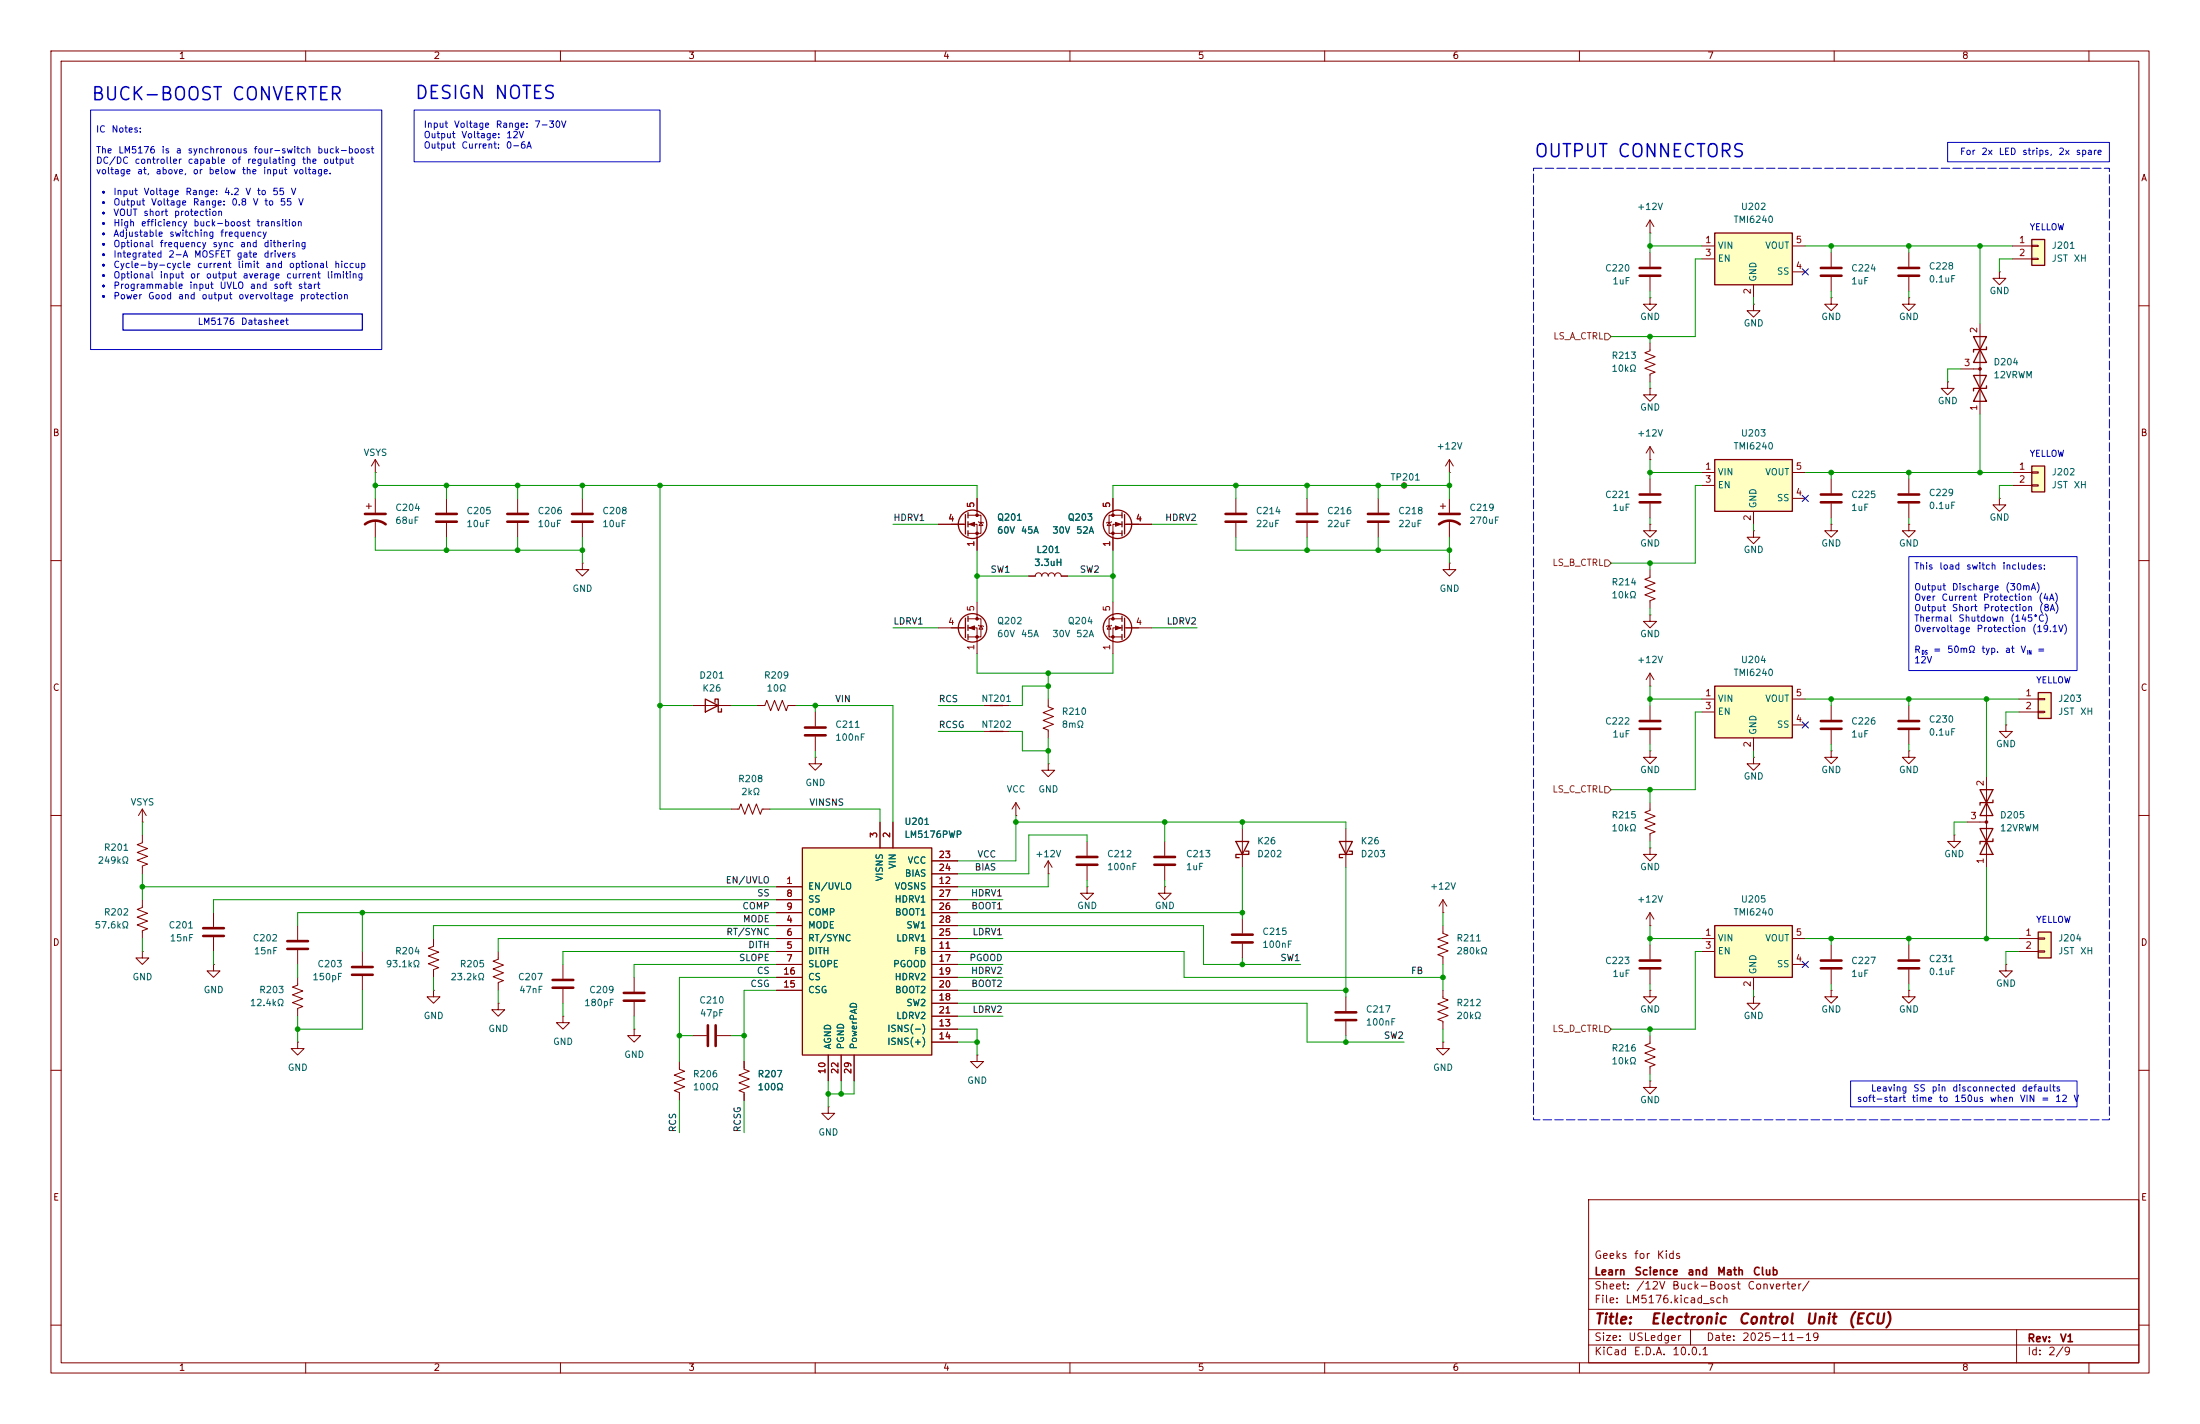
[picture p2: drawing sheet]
<svg xmlns="http://www.w3.org/2000/svg" width="432mm" height="279mm" viewBox="0 0 432 279" stroke-linecap="round" stroke-linejoin="round" font-family="sans-serif">
<g fill="none" stroke="#840000" stroke-width=".2">
<path d="M10 10h411.8v259.4h-411.8zM12 12h407.8v255.4h-407.8zM60 10v2M110 10v2M160 10v2M210 10v2M260 10v2M310 10v2M360 10v2M410 10v2M374.6 49.5v2.8M374.6 54.4v2.8"/>
<path d="M10 60h2M382.3 74.9v1.3h-1.3l1.3 1.3 1.2-1.3h-1.2M382.3 74.9h.1M419.8 60h2M71.9 99.3h1M72.4 98.8v1M73.7 92.7h.1M73.7 90.2l-.8 1.2M73.7 90.2l.7 1.2M73.7 90.2v2.5M73.7 97.8v2.8M87.6 97.8v2.8"/>
<path d="M101.6 97.8v2.8M114.3 97.8v2.8M218.4 97.8v3.3M374.6 94v2.8M374.6 98.8v2.8M10 110h2M73.7 102.1v3.3M87.6 102.6v2.8M101.6 102.6v2.8M114.3 110.5v1.3h1.3l-1.3 1.2-1.3-1.2h1.3M114.3 110.5h.1M114.3 102.6v2.8"/>
<path d="M201.9 113h1.3a.63 .63 0 0 1 .7-.6 .63 .63 0 0 1 .6 .6 .63 .63 0 0 1 .6-.6 .63 .63 0 0 1 .6 .6 .63 .63 0 0 1 .7-.6 .63 .63 0 0 1 .6 .6 .63 .63 0 0 1 .7-.6 .63 .63 0 0 1 .6 .6h1.2M217.7 102.5l.4 .6h-.8zM218.2 102.4l-1 .2M218.4 118.1v3.3M220.2 101.1h-2.5v3.5h2.5M220.2 102.9h-1.8v5.1M220.7 102.9h5.4M344.2 104.1v1.3h-1.3l1.3 1.3 1.2-1.3h-1.2M344.2 104.1h.1M359.4 102.9v1.2h-1.3l1.3 1.3 1.3-1.3h-1.3M359.4 102.9h.1M419.8 110h2"/>
<path d="M217.7 122.8l.4 .6h-.8zM218.2 122.7l-1 .2M220.2 121.4h-2.5v3.6h2.5M220.2 123.2h-1.8v5.1M220.7 123.2h5.4M323.8 134.6h.1M323.8 120.7v1.2h-1.2l1.2 1.3 1.3-1.3h-1.3M323.8 120.7h.1M323.8 132.1l-.7 1.3M323.8 132.1l.8 1.3M323.8 132.1v2.5M10 160h2"/>
<path d="M323.8 147.3v1.3h-1.2l1.2 1.3 1.3-1.3h-1.3M323.8 147.3h.1M419.8 160h2M97.8 186.7v1.5l-1 .4 2 .8-2 .7 2 .8-2 .7 2 .8-1 .4v1.5M283.2 194.3v1.5l1 .4-2 .8 2 .7-2 .8 2 .8-2 .7 1 .4v1.5M323.8 194.3v1.3h-1.2l1.2 1.3 1.3-1.3h-1.3M323.8 194.3h.1M344.2 195.6v1.3h-1.3l1.3 1.2 1.2-1.2h-1.2M344.2 195.6h.1M359.4 185.4v2.8M359.4 190.2v2.8M10 210h2"/>
<path d="M283.2 204.5v1.2h-1.3l1.3 1.3 1.3-1.3h-1.3M283.2 204.5h.1M419.8 210h2M311.8 235.4h108v32h-108zM10 260h2M311.8 256.9h108M311.8 250.9h108M419.8 260h2M60 267.4v2M110 267.4v2M160 267.4v2M210 267.4v2"/>
<path d="M260 267.4v2M310 267.4v2M311.8 263.9h108M311.8 260.9h108M331.8 260.9v3M360 267.4v2M395.8 260.9v6.5M410 267.4v2"/>
</g>
<g fill="none" stroke="#840000" stroke-width=".25">
<path d="M220.2 100.6v1M220.2 102.4v1M220.2 104.1v1.1M220.7 101v3.8M220.2 120.9v1M220.2 122.7v1M220.2 124.5v1M220.7 121.3v3.8"/>
<circle cx="219.3" cy="102.9" r="2.79"/>
<circle cx="219.3" cy="123.2" r="2.79"/>
</g>
<g fill="#840000" stroke="#840000" stroke-width=".2">
<path d="M218.9 122.8l1.1 .4-1.1 .4z"/>
<path d="M218.9 102.5l1.1 .4-1.1 .4z"/>
<circle cx="218.4" cy="121.4" r=".25"/>
<circle cx="218.4" cy="125" r=".25"/>
<circle cx="218.4" cy="101.1" r=".25"/>
<circle cx="218.4" cy="104.6" r=".25"/>
</g>
<g fill="none" stroke="#840000" stroke-width=".51">
<path d="M372.6 52.6h4.1M372.6 54.1h4.1M372.6 97h4.1M372.6 98.6h4.1M71.6 102.9a3.3 3.3 0 0 1 4.1 0M71.6 100.8h4.1M85.6 102.4h4.1M85.6 100.8h4.1M99.6 102.4h4M99.6 100.8h4M112.3 102.4h4M112.3 100.8h4"/>
<path d="M357.4 190h4M357.4 188.5h4"/>
</g>
<path d="M336.5 181.6h15.3v10.2h-15.3z" fill="#ffffc2"/>
<path d="M336.5 181.6h15.3v10.2h-15.3z" fill="none" stroke="#840000" stroke-width=".25"/>
<g fill="none" stroke="#840000" stroke-width=".2">
<path d="M242.6 97.8v2.8M256.5 97.8v2.8M242.6 102.6v2.8M256.5 102.6v2.8M374.6 102.9v1.2h-1.2l1.2 1.3 1.3-1.3h-1.3M374.6 102.9h.1M205.7 137.2v1.5l1.1 .4-2.1 .7 2.1 .8-2.1 .8 2.1 .7-2.1 .8 1 .4v1.5M359.4 138.4v2.8M344.2 148.6v1.3h-1.3l1.3 1.2 1.2-1.2h-1.2M344.2 148.6h.1M359.4 147.3v1.3h-1.3l1.3 1.3 1.3-1.3h-1.3M359.4 147.3h.1"/>
<path d="M359.4 143.3v2.8M334 184.2h2.5M334 186.7h2.5M344.2 191.8v2.5M351.8 184.2h2.5M351.8 189.2h2.5M133.3 208.3v1.5l1.1 .4-2.1 .7 2.1 .8-2.1 .8 2.1 .7-2.1 .8 1 .4v1.5M146 208.3v1.5l1.1 .4-2.1 .7 2.1 .8-2.1 .8 2.1 .7-2.1 .8 1 .4v1.5"/>
</g>
<path d="M240.5 100.8h4.1M240.5 102.4h4.1M254.5 100.8h4.1M254.5 102.4h4.1M357.4 143h4M357.4 141.5h4" fill="none" stroke="#840000" stroke-width=".51"/>
<path d="M336.5 134.6h15.3v10.2h-15.3z" fill="#ffffc2"/>
<path d="M387.3 73.7h2.6l-2.6 5h2.6zM387.3 66h2.6l-2.6 5.1h2.6zM389.9 75.7v.5h-2.6v.5M389.9 68.1v.5h-2.6v.5M336.5 134.6h15.3v10.2h-15.3z" fill="none" stroke="#840000" stroke-width=".25"/>
<g fill="none" stroke="#840000" stroke-width=".2">
<path d="M323.8 49.5v2.8M323.8 54.4v2.8M392.4 53.3v1.3h-1.2l1.2 1.3 1.3-1.3h-1.3M392.4 53.3h.1M323.8 67.3v1.5l-1 .4 2.1 .8-2.1 .7 2.1 .8-2.1 .8 2.1 .7-1.1 .4v1.5M384.8 72.4h3.8M388.6 63.5v17.8M323.8 90.2h.1M323.8 87.6v2.6M323.8 87.6l-.7 1.3M323.8 87.6l.8 1.3M323.8 138.4v2.8"/>
<path d="M334 137.2h2.5M334 139.7h2.5M351.8 137.2h2.5M374.6 138.4v2.8M205.7 149.9v1.2h1.3l-1.3 1.3-1.2-1.3h1.2M205.7 149.9h.1M323.8 143.3v2.8M344.2 144.8v2.5M351.8 142.2h2.5M374.6 143.3v2.8M393.7 142.2v1.3h-1.3l1.3 1.3 1.3-1.3h-1.3M393.7 142.2h.1"/>
<path d="M359.4 194.3v1.3h-1.3l1.3 1.3 1.3-1.3h-1.3M359.4 194.3h.1M162.6 217.2v1.2h1.2l-1.2 1.3-1.3-1.3h1.3M162.6 217.2h.1"/>
</g>
<path d="M321.8 54.1h4.1M321.8 52.6h4.1M321.8 143h4.1M321.8 141.5h4.1M372.6 143h4.1M372.6 141.5h4.1" fill="none" stroke="#840000" stroke-width=".51"/>
<circle cx="388.6" cy="72.4" r=".25" fill="#840000" stroke="#840000" stroke-width=".2"/>
<path d="M336.5 45.7h15.3v10.2h-15.3z" fill="#ffffc2"/>
<path d="M336.5 45.7h15.3v10.2h-15.3z" fill="none" stroke="#840000" stroke-width=".25"/>
<path d="M334 48.3h2.5M334 50.8h2.5M344.2 55.9v2.5M351.8 48.3h2.5M351.8 53.3h2.5M124.5 201.9v1.3h1.2l-1.2 1.3-1.3-1.3h1.3M124.5 201.9h.1" fill="none" stroke="#840000" stroke-width=".2"/>
<path d="M398.8 47h2.5v5.1h-2.5z" fill="#ffffc2"/>
<path d="M398.8 47h2.5v5.1h-2.5zM388.6 154.9h2.6l-2.6 5.1h2.6zM391.2 157v.5h-2.6v.5M388.6 162.6h2.6l-2.6 5h2.6zM391.2 164.6v.5h-2.6v.5" fill="none" stroke="#840000" stroke-width=".25"/>
<g fill="none" stroke="#840000" stroke-width=".2">
<path d="M323.8 45.7h.1M323.8 43.2l-.7 1.3M323.8 43.2l.8 1.3M323.8 43.2v2.5M374.6 58.4v1.3h-1.2l1.2 1.3 1.3-1.3h-1.3M374.6 58.4h.1M395 48.3h3.8M395 50.8h3.8M398.8 48.1h1.2v.3h-1.2zM398.8 50.7h1.2v.2h-1.2zM284.5 110.5v1.3h1.2l-1.2 1.2-1.3-1.2h1.3M284.5 110.5h.1"/>
<path d="M374.6 147.3v1.3h-1.2l1.2 1.3 1.3-1.3h-1.3M374.6 147.3h.1M389.9 152.4v17.8M27.9 176.5v1.6l-1 .3 2.1 .8-2.1 .8 2.1 .7-2.1 .8 2.1 .7-1.1 .4v1.6M41.9 179.1v2.8M383.5 163.8v1.3h-1.2l1.2 1.3 1.3-1.3h-1.3M383.5 163.8h.1M386.1 161.3h3.8M27.9 186.7v1.3h1.3l-1.3 1.2-1.2-1.2h1.2M27.9 186.7h.1M41.9 189.2v1.3h1.3l-1.3 1.3-1.3-1.3h1.3M41.9 189.2h.1"/>
<path d="M41.9 183.9v2.8M71.1 186.7v2.8M71.1 191.5v2.8M85.1 194.3v1.3h1.3l-1.3 1.3-1.3-1.3h1.3M85.1 194.3h.1M85.1 184.2v1.5l-1 .4 2 .7-2 .8 2 .7-2 .8 2 .8-1 .3v1.6M97.8 196.9v1.2h1.3l-1.3 1.3-1.3-1.3h1.3M97.8 196.9h.1M110.5 199.4v1.3h1.3l-1.3 1.2-1.3-1.2h1.3M110.5 199.4h.1M110.5 189.2v2.8M110.5 194.1v2.8"/>
<path d="M124.5 191.8v2.8M124.5 196.6v2.8M374.6 194.3v1.3h-1.2l1.2 1.3 1.3-1.3h-1.3M374.6 194.3h.1M374.6 185.4v2.8M374.6 190.2v2.8M393.7 189.2v1.3h-1.3l1.3 1.3 1.3-1.3h-1.3M393.7 189.2h.1M323.8 203.2v1.5l-1 .4 2.1 .8-2.1 .7 2.1 .8-2.1 .8 2.1 .7-1.1 .4v1.5"/>
</g>
<path d="M39.9 182.1h4M39.9 183.6h4M69.1 189.7h4.1M69.1 191.3h4.1M108.5 192.3h4M108.5 193.8h4M122.4 194.8h4.1M122.4 196.3h4.1M372.6 188.5h4.1M372.6 190h4.1" fill="none" stroke="#840000" stroke-width=".51"/>
<circle cx="389.9" cy="161.3" r=".25" fill="#840000" stroke="#840000" stroke-width=".2"/>
<path d="M400 135.9h2.6v5.1h-2.6z" fill="#ffffc2"/>
<path d="M400 135.9h2.6v5.1h-2.6z" fill="none" stroke="#840000" stroke-width=".25"/>
<path d="M396.2 137.2h3.8M396.2 139.7h3.8M400 137h1.3v.3h-1.3zM400 139.6h1.3v.2h-1.3zM58.4 191.8v1.5l-1 .4 2 .7-2 .8 2 .8-2 .7 2 .8-1 .4v1.5M58.4 204.5v1.2h1.3l-1.3 1.3-1.3-1.3h1.3M58.4 204.5h.1M323.8 212.1v1.3h-1.2l1.2 1.2 1.3-1.2h-1.3M323.8 212.1h.1" fill="none" stroke="#840000" stroke-width=".2"/>
<path d="M400 182.9h2.6v5.1h-2.6z" fill="#ffffc2"/>
<path d="M400 182.9h2.6v5.1h-2.6z" fill="none" stroke="#840000" stroke-width=".25"/>
<g fill="none" stroke="#840000" stroke-width=".2">
<path d="M359.4 58.4v1.3h-1.3l1.3 1.3 1.3-1.3h-1.3M359.4 58.4h.1M359.4 49.5v2.8M359.4 54.4v2.8M359.4 94v2.8M359.4 98.8v2.8M27.9 158.8v2.5M27.9 158.8l-.7 1.2M27.9 158.8l.8 1.2M27.9 163.8v1.6l-1 .3 2.1 .8-2.1 .8 2.1 .7-2.1 .8 2.1 .7-1.1 .4v1.6M27.9 161.3h.1M58.4 181.6v2.8"/>
<path d="M58.4 186.4v2.8M396.2 184.2h3.8M396.2 186.7h3.8M400 184h1.3v.3h-1.3zM400 186.6h1.3v.2h-1.3z"/>
</g>
<path d="M357.4 54.1h4M357.4 52.6h4M357.4 98.6h4M357.4 97h4M56.4 184.7h4.1M56.4 186.2h4.1" fill="none" stroke="#840000" stroke-width=".51"/>
<path d="M398.8 91.4h2.5v5.1h-2.5z" fill="#ffffc2"/>
<path d="M398.8 91.4h2.5v5.1h-2.5z" fill="none" stroke="#840000" stroke-width=".25"/>
<path d="M395 92.7h3.8M395 95.3h3.8M398.8 92.6h1.2v.2h-1.2zM398.8 95.1h1.2v.3h-1.2z" fill="none" stroke="#840000" stroke-width=".2"/>
<path d="M336.5 90.2h15.3v10.1h-15.3z" fill="#ffffc2"/>
<path d="M336.5 90.2h15.3v10.1h-15.3zM194.3 138.4h2.5" fill="none" stroke="#840000" stroke-width=".25"/>
<g fill="none" stroke="#840000" stroke-width=".2">
<path d="M323.8 58.4v1.3h-1.2l1.2 1.3 1.3-1.3h-1.3M323.8 58.4h.1M344.2 59.7v1.3h-1.3l1.3 1.2 1.2-1.2h-1.2M344.2 59.7h.1M323.8 76.2v1.3h-1.2l1.2 1.2 1.3-1.2h-1.3M323.8 76.2h.1M270.5 97.8v2.8M275.6 95.3h.1M282.7 99.3h1M283.2 98.8v1M284.5 92.7h.1M284.5 90.2l-.8 1.2"/>
<path d="M284.5 90.2l.7 1.2M284.5 90.2v2.5M284.5 97.8v2.8M323.8 94v2.8M323.8 98.8v2.8M334 92.7h2.5M334 95.3h2.5M351.8 92.7h2.5M351.8 97.8h2.5M392.4 97.8v1.3h-1.2l1.2 1.2 1.3-1.2h-1.3M392.4 97.8h.1M270.5 102.6v2.8"/>
<path d="M284.5 102.1v3.3M323.8 102.9v1.2h-1.2l1.2 1.3 1.3-1.3h-1.3M323.8 102.9h.1M323.8 111.8v1.5l-1 .4 2.1 .7-2.1 .8 2.1 .8-2.1 .7 2.1 .8-1.1 .4v1.5M344.2 100.3v2.6M193 138.4h5.1M323.8 157.5v1.5l-1 .4 2.1 .7-2.1 .8 2.1 .8-2.1 .7 2.1 .8-1.1 .4v1.5M283.2 179.1h.1M283.2 176.5l-.8 1.3M283.2 176.5l.8 1.3M283.2 176.5v2.6M323.8 166.4v1.2h-1.2l1.2 1.3 1.3-1.3h-1.3"/>
<path d="M323.8 166.4h.1M323.8 179.1v2.5M323.8 179.1l-.7 1.2M323.8 179.1l.8 1.2M283.2 181.6v1.5l1 .4-2 .8 2 .7-2 .8 2 .8-2 .7 1 .4v1.5M323.8 181.6h.1M323.8 185.4v2.8M323.8 190.2v2.8M135.9 203.2h2.8M140.7 203.2h2.8M191.8 207v1.3h1.2l-1.2 1.3-1.3-1.3h1.3M191.8 207h.1"/>
<circle cx="275.6" cy="95.3" r=".51"/>
</g>
<path d="M321.8 98.6h4.1M321.8 97h4.1M268.5 100.8h4M268.5 102.4h4M282.4 102.9a3.3 3.3 0 0 1 4.1 0M282.4 100.8h4.1M321.8 190h4.1M321.8 188.5h4.1M138.9 201.2v4M140.5 201.2v4" fill="none" stroke="#840000" stroke-width=".51"/>
<path d="M157.5 166.4h25.4v40.6h-25.4z" fill="#ffffc2"/>
<g fill="none" stroke="#840000" stroke-width=".25">
<path d="M189.5 101v3.8M190 100.6v1M190 102.4v1M190 104.1v1.1M138.4 137.2l2.6 1.2-2.6 1.3zM140.3 137.8v-.6h.7v2.5h.6v-.6M189.5 121.3v3.8M190 120.9v1M190 122.7v1M190 124.5v1M194.3 143.5h2.5M157.5 166.4h25.4v40.6h-25.4z"/>
<path d="M242.6 165.1h2.5l-1.3 2.5zM244.5 167h.6v.6h-2.5v.7h.6M262.9 165.1h2.5l-1.2 2.5zM264.8 167h.6v.6h-2.5v.7h.6"/>
<circle cx="190.9" cy="102.9" r="2.79"/>
<circle cx="190.9" cy="123.2" r="2.79"/>
</g>
<g fill="none" stroke="#840000" stroke-width=".2">
<path d="M191.8 97.8v3.3M218.4 97.8v2.5M184.1 102.9h5.4M190 101.1h2.5v3.5h-2.5M190 102.9h1.8v5.1M191.8 118.1v3.3M192 102.4l1 .2M192.5 102.5l.4 .6h-.7zM201.9 113h1.3M208.3 113h1.2M218.4 105.4v2.6M221 102.9h5.1"/>
<path d="M135.9 138.4h7.6M148.6 138.4h1.5l.4-1 .8 2 .7-2 .8 2 .7-2 .8 2 .4-1h1.5M160 139.7v2.8M184.1 123.2h5.4M190 121.4h2.5v3.6h-2.5M190 123.2h1.8v5.1M192 122.7l1 .2M192.5 122.8l.4 .6h-.7zM143.5 158.8h1.5l.4-1.1 .8 2.1 .7-2.1 .8 2.1 .8-2.1 .7 2.1 .4-1h1.5M160 148.6v1.3h1.3l-1.3 1.2-1.3-1.2h1.3M160 148.6h.1M160 144.5v2.8"/>
<path d="M193 143.5h5.1M199.4 157.5l-.8 1.3M199.4 157.5l.8 1.3M199.4 157.5v2.5M152.4 174h5.1M152.4 176.5h5.1M152.4 179.1h5.1M172.7 161.3v5.1M175.3 161.3v5.1M182.9 174h5.1M182.9 176.5h5.1M182.9 179.1h5.1"/>
<path d="M182.9 168.9h5.1M182.9 171.5h5.1M199.4 160h.1M205.7 171.5h.1M205.7 168.9l-.7 1.3M205.7 168.9l.8 1.3M205.7 168.9v2.6M213.4 174v1.3h-1.3l1.3 1.2 1.2-1.2h-1.2M213.4 174h.1M213.4 165.1v2.8M213.4 169.9v2.8M228.6 174v1.3h1.3l-1.3 1.2-1.3-1.2h1.3"/>
<path d="M228.6 174h.1M228.6 165.1v2.8M228.6 169.9v2.8M243.8 162.6v7.6M264.2 162.6v7.6M152.4 181.6h5.1M152.4 186.7h5.1M152.4 184.2h5.1M152.4 189.2h5.1M152.4 194.3h5.1M152.4 191.8h5.1M182.9 181.6h5.1"/>
<path d="M182.9 186.7h5.1M182.9 184.2h5.1M182.9 189.2h5.1M182.9 194.3h5.1M182.9 191.8h5.1M182.9 196.9h5.1M182.9 199.4h5.1M243.8 180.3v2.8M243.8 185.2v2.8M264.2 195.6v2.8M146 208.3v1.3M146 214.6v1.3"/>
<path d="M162.6 207v5.1M165.1 207v5.1M167.6 207v5.1M182.9 201.9h5.1M182.9 204.5h5.1M264.2 200.4v2.8"/>
</g>
<path d="M158 142.7h4.1M158 144.3h4.1M211.3 168.1h4.1M211.3 169.7h4.1M226.6 168.1h4M226.6 169.7h4M241.8 183.4h4.1M241.8 184.9h4.1M262.1 198.6h4.1M262.1 200.2h4.1" fill="none" stroke="#840000" stroke-width=".51"/>
<g fill="#840000" stroke="#840000" stroke-width=".2">
<path d="M190.2 123.2l1.1-.4v.8z"/>
<path d="M190.2 102.9l1.1-.4v.8z"/>
<circle cx="191.8" cy="121.4" r=".25"/>
<circle cx="191.8" cy="125" r=".25"/>
<circle cx="191.8" cy="101.1" r=".25"/>
<circle cx="191.8" cy="104.6" r=".25"/>
</g>
<path d="M315 65.4h.6l.6 .6-.6 .7h-.6zM315 109.9h.6l.6 .6-.6 .6h-.6zM315 154.3h.6l.6 .6-.6 .7h-.6zM315 201.3h.6l.6 .6-.6 .7h-.6z" fill="none" stroke="#725600" stroke-width=".2"/>
<g fill="none" stroke="#009600" stroke-width=".2">
<path d="M323.8 45.7v3.8M323.8 57.2v1.2M323.8 48.3h10.2M334 50.8h-1.3v15.2h-16.5M344.2 58.4v1.3M354.3 48.3h40.7M359.4 48.3v1.2M359.4 57.2v1.2M374.6 48.3v1.2M374.6 57.2v1.2M388.6 48.3v15.2M395 50.8h-2.6v2.5"/>
<path d="M323.8 66v1.3M323.8 74.9v1.3M384.8 72.4h-2.5v2.5M73.7 95.3h118.1v2.5M73.7 92.7v5.1M87.6 95.3v2.5M101.6 95.3v2.5M114.3 95.3v2.5M129.5 95.3v63.5h14M242.6 95.3v2.5M256.5 95.3v2.5M270.5 95.3v2.5"/>
<path d="M284.5 95.3h-66.1v2.5M284.5 92.7v5.1M323.8 90.2v3.8M323.8 92.7h10.2M334 95.3h-1.3v15.2h-16.5M354.3 92.7h40.7M359.4 92.7v1.3M374.6 92.7v1.3M388.6 81.3v11.4M395 95.3h-2.6v2.5M73.7 105.4v2.6h40.6M87.6 105.4v2.6"/>
<path d="M101.6 105.4v2.6M114.3 105.4v5.1M175.3 102.9h8.8M191.8 108v10.1M191.8 113h10.1M209.5 113h8.9M218.4 108v10.1M226.1 102.9h8.8M242.6 105.4v2.6h41.9M256.5 105.4v2.6M270.5 105.4v2.6M284.5 105.4v5.1"/>
<path d="M323.8 101.6v1.3M323.8 110.5v1.3M323.8 119.4v1.3M344.2 102.9v1.2M359.4 101.6v1.3M374.6 101.6v1.3M129.5 138.4h6.4M143.5 138.4h5.1M156.2 138.4h19.1v22.9M160 138.4v1.3M175.3 123.2h8.8M184.1 138.4h8.9"/>
<path d="M191.8 128.3v3.8h26.6v-3.8M205.7 134.6h-5v3.8h-2.6M205.7 132.1v5.1M226.1 123.2h8.8M323.8 134.6v3.8M323.8 137.2h10.2M334 139.7h-1.3v15.2h-16.5M354.3 137.2h41.9M359.4 137.2v1.2M374.6 137.2v1.2M389.9 137.2v15.2M396.2 139.7h-2.5v2.5"/>
<path d="M151.1 158.8h21.6v2.5M160 147.3v1.3M184.1 143.5h8.9M198.1 143.5h2.6v3.8h5M205.7 144.8v5.1M323.8 146.1v1.2M323.8 154.9v2.6M344.2 147.3v1.3M359.4 146.1v1.2M374.6 146.1v1.2M27.9 161.3v2.5M27.9 171.5v5"/>
<path d="M27.9 174h124.5M71.1 179.1v7.6M152.4 176.5h-110.5v2.6M152.4 179.1h-94v2.5M188 176.5h8.8M188 179.1h55.8M199.4 161.3h64.8v1.3M199.4 160v8.9h-11.4M205.7 171.5v2.5h-17.7M213.4 165.1v-1.3h-11.5v7.7h-13.9M213.4 172.7v1.3M228.6 161.3v3.8"/>
<path d="M228.6 172.7v1.3M243.8 161.3v1.3M243.8 170.2v10.1M264.2 170.2v25.4M283.2 179.1v2.5M323.8 165.1v1.3M386.1 161.3h-2.6v2.5M389.9 170.2v14M27.9 184.2v2.5M41.9 186.7v2.5M58.4 189.2v2.6M58.4 199.4v5.1"/>
<path d="M71.1 194.3v7.6h-12.7M85.1 191.8v2.5M97.8 194.3v2.6M110.5 196.9v2.5M124.5 199.4v2.5M152.4 186.7h-41.9v2.5M152.4 184.2h-54.6v2.5M152.4 194.3h-6.4v14M152.4 191.8h-19.1v16.5M152.4 189.2h-27.9v2.6M152.4 181.6h-67.3v2.6M188 186.7h44.4v5.1h50.8"/>
<path d="M188 184.2h8.8M188 189.2h8.8M188 181.6h48.2v7.6h19.1M188 191.8h8.8M188 194.3h76.2M188 199.4h8.8M188 196.9h68.5v7.6h19.1M243.8 188v1.2M283.2 189.2v5.1M323.8 181.6v3.8M323.8 193v1.3M323.8 184.2h10.2"/>
<path d="M334 186.7h-1.3v15.2h-16.5M344.2 194.3v1.3M354.3 184.2h41.9M359.4 184.2v1.2M359.4 193v1.3M374.6 184.2v1.2M374.6 193v1.3M396.2 186.7h-2.5v2.5M133.3 203.2h2.6M133.3 215.9v6.4M143.5 203.2h2.5M146 215.9v6.4"/>
<path d="M162.6 212.1v5.1M165.1 212.1v2.5M167.6 212.1v2.5h-5M188 201.9h3.8v5.1M188 204.5h3.8M264.2 203.2v1.3M283.2 201.9v2.6M323.8 201.9v1.3M323.8 210.8v1.3"/>
</g>
<path d="M353.7 52.7l1.2 1.2M354.9 52.7l-1.2 1.2M353.7 97.2l1.2 1.2M354.9 97.2l-1.2 1.2M353.7 141.6l1.2 1.2M354.9 141.6l-1.2 1.2M353.7 188.6l1.2 1.2M354.9 188.6l-1.2 1.2" fill="none" stroke="#000084" stroke-width=".2"/>
<path d="M17.8 21.6h57.1v47h-57.1zM81.3 21.6h48.2v10.2h-48.2zM382.3 27.9h31.7v3.9h-31.7zM374.6 109.2h33.1v22.4h-33.1zM363.2 212.1h44.5v5.1h-44.5z" fill="none" stroke="#0000c2" stroke-width=".2"/>
<path d="M24.1 61.6h47v3.2h-47z" fill="none" stroke="#0000c2" stroke-width=".25"/>
<path d="M301 33h113v186.7h-113z" fill="none" stroke="#0000c2" stroke-width=".2" stroke-dasharray="1.7 .6"/>
<g fill="#009600" stroke="#009600" stroke-width=".2">
<circle cx="114.3" cy="95.3" r=".46"/>
<circle cx="129.5" cy="95.3" r=".46"/>
<circle cx="87.6" cy="95.3" r=".46"/>
<circle cx="101.6" cy="95.3" r=".46"/>
<circle cx="114.3" cy="108" r=".46"/>
<circle cx="101.6" cy="108" r=".46"/>
<circle cx="87.6" cy="108" r=".46"/>
<circle cx="146" cy="203.2" r=".46"/>
<circle cx="165.1" cy="214.6" r=".46"/>
<circle cx="162.6" cy="214.6" r=".46"/>
<circle cx="133.3" cy="203.2" r=".46"/>
<circle cx="71.1" cy="179.1" r=".46"/>
<circle cx="58.4" cy="201.9" r=".46"/>
<circle cx="27.9" cy="174" r=".46"/>
<circle cx="73.7" cy="95.3" r=".46"/>
<circle cx="374.6" cy="184.2" r=".46"/>
<circle cx="389.9" cy="184.2" r=".46"/>
<circle cx="388.6" cy="48.3" r=".46"/>
<circle cx="374.6" cy="48.3" r=".46"/>
<circle cx="323.8" cy="48.3" r=".46"/>
<circle cx="359.4" cy="48.3" r=".46"/>
<circle cx="323.8" cy="66" r=".46"/>
<circle cx="323.8" cy="154.9" r=".46"/>
<circle cx="323.8" cy="137.2" r=".46"/>
<circle cx="359.4" cy="184.2" r=".46"/>
<circle cx="388.6" cy="92.7" r=".46"/>
<circle cx="374.6" cy="92.7" r=".46"/>
<circle cx="359.4" cy="92.7" r=".46"/>
<circle cx="374.6" cy="137.2" r=".46"/>
<circle cx="359.4" cy="137.2" r=".46"/>
<circle cx="389.9" cy="137.2" r=".46"/>
<circle cx="264.2" cy="194.3" r=".46"/>
<circle cx="264.2" cy="204.5" r=".46"/>
<circle cx="323.8" cy="201.9" r=".46"/>
<circle cx="323.8" cy="184.2" r=".46"/>
<circle cx="283.2" cy="191.8" r=".46"/>
<circle cx="323.8" cy="110.5" r=".46"/>
<circle cx="270.5" cy="95.3" r=".46"/>
<circle cx="284.5" cy="108" r=".46"/>
<circle cx="270.5" cy="108" r=".46"/>
<circle cx="323.8" cy="92.7" r=".46"/>
<circle cx="191.8" cy="204.5" r=".46"/>
<circle cx="199.4" cy="161.3" r=".46"/>
<circle cx="242.6" cy="95.3" r=".46"/>
<circle cx="256.5" cy="95.3" r=".46"/>
<circle cx="191.8" cy="113" r=".46"/>
<circle cx="218.4" cy="113" r=".46"/>
<circle cx="205.7" cy="132.1" r=".46"/>
<circle cx="284.5" cy="95.3" r=".46"/>
<circle cx="275.6" cy="95.3" r=".46"/>
<circle cx="129.5" cy="138.4" r=".46"/>
<circle cx="160" cy="138.4" r=".46"/>
<circle cx="205.7" cy="134.6" r=".46"/>
<circle cx="243.8" cy="179.1" r=".46"/>
<circle cx="228.6" cy="161.3" r=".46"/>
<circle cx="243.8" cy="189.2" r=".46"/>
<circle cx="205.7" cy="147.3" r=".46"/>
<circle cx="256.5" cy="108" r=".46"/>
<circle cx="243.8" cy="161.3" r=".46"/>
</g>
<g font-size="2.5" fill="#0000c2">
<text x="17.8" y="20.3">BUCK-BOOST CONVERTER</text>
<text x="81.3" y="20.1">DESIGN NOTES</text>
<text x="301" y="31.5">OUTPUT CONNECTORS</text>
</g>
<g font-size="2" fill="#840000">
<text x="312.8" y="260.3">Title:</text>
<text x="323.8" y="260.3">Electronic</text>
<text x="341" y="260.3">Control</text>
<text x="354.2" y="260.3">Unit</text>
<text x="362.5" y="260.3">(ECU)</text>
</g>
<g font-size="1.5" fill="#840000">
<text x="312.8" y="250.6">Learn</text>
<text x="312.8" y="247.4">Geeks</text>
<text x="320.6" y="247.4">for</text>
<text x="320.7" y="250.6">Science</text>
<text x="325" y="247.4">Kids</text>
<text x="331.1" y="250.6">and</text>
<text x="336.9" y="250.6">Math</text>
<text x="343.9" y="250.6">Club</text>
<text x="312.8" y="256.1">File:</text>
<text x="312.8" y="253.4">Sheet:</text>
<text x="318.9" y="256.1">LM5176.kicad_sch</text>
<text x="321" y="253.4">/12V</text>
<text x="328" y="253.4">Buck-Boost</text>
<text x="342.8" y="253.4">Converter/</text>
<text x="312.8" y="263.5">Size:</text>
<text x="319.5" y="263.5">USLedger</text>
<text x="334.8" y="263.5">Date:</text>
<text x="341.8" y="263.5">2025-11-19</text>
<text x="397.8" y="263.7">Rev:</text>
<text x="404.2" y="263.7">V1</text>
<text x="312.8" y="266.3">KiCad</text>
<text x="320.5" y="266.3">E.D.A.</text>
<text x="328.1" y="266.3">10.0.1</text>
<text x="397.8" y="266.3">Id:</text>
<text x="401.9" y="266.3">2/9</text>
</g>
<g font-size="1.3" fill="#840000">
<text x="35" y="11.9">1</text>
<text x="85" y="11.9">2</text>
<text x="135" y="11.9">3</text>
<text x="185" y="11.9">4</text>
<text x="235" y="11.9">5</text>
<text x="285" y="11.9">6</text>
<text x="335" y="11.9">7</text>
<text x="385" y="11.9">8</text>
<text x="10.3" y="35.9">A</text>
<text x="420.1" y="35.9">A</text>
<text x="10.3" y="85.9">B</text>
<text x="420.1" y="85.9">B</text>
<text x="10.3" y="135.9">C</text>
<text x="420.1" y="135.9">C</text>
<text x="10.3" y="185.9">D</text>
<text x="420.1" y="185.9">D</text>
<text x="10.3" y="235.9">E</text>
<text x="420.1" y="235.9">E</text>
<text x="35" y="269.3">1</text>
<text x="85" y="269.3">2</text>
<text x="135" y="269.3">3</text>
<text x="185" y="269.3">4</text>
<text x="235" y="269.3">5</text>
<text x="285" y="269.3">6</text>
<text x="335" y="269.3">7</text>
<text x="385" y="269.3">8</text>
</g>
<g font-size="1.3" fill="#0000c2">
<text x="18.7" y="26.3">IC</text>
<text x="21.8" y="26.3">Notes:</text>
<text x="83.1" y="25.4">Input</text>
<text x="83.1" y="27.4">Output</text>
<text x="83.1" y="29.5">Output</text>
<text x="89" y="25.4">Voltage</text>
<text x="90.5" y="27.4">Voltage:</text>
<text x="90.5" y="29.5">Current:</text>
<text x="97.2" y="25.4">Range:</text>
<text x="99.2" y="29.5">0-6A</text>
<text x="99.2" y="27.4">12V</text>
<text x="104.8" y="25.4">7-30V</text>
<text x="18.7" y="30.4">The</text>
<text x="18.7" y="32.4">DC/DC</text>
<text x="18.7" y="34.5">voltage</text>
<text x="23.1" y="30.4">LM5176</text>
<text x="26.3" y="32.4">controller</text>
<text x="26.8" y="34.5">at,</text>
<text x="30.4" y="34.5">above,</text>
<text x="31.6" y="30.4">is</text>
<text x="34.4" y="30.4">a</text>
<text x="36.7" y="30.4">synchronous</text>
<text x="36.7" y="32.4">capable</text>
<text x="37.7" y="34.5">or</text>
<text x="40.8" y="34.5">below</text>
<text x="45.3" y="32.4">of</text>
<text x="47.4" y="34.5">the</text>
<text x="48.4" y="32.4">regulating</text>
<text x="49.7" y="30.4">four-switch</text>
<text x="51.5" y="34.5">input</text>
<text x="57.5" y="34.5">voltage.</text>
<text x="59.2" y="32.4">the</text>
<text x="62.2" y="30.4">buck-boost</text>
<text x="63.3" y="32.4">output</text>
<text x="384.6" y="30.7">For</text>
<text x="388.8" y="30.7">2x</text>
<text x="392.2" y="30.7">LED</text>
<text x="396.8" y="30.7">strips,</text>
<text x="403.9" y="30.7">2x</text>
<text x="407.3" y="30.7">spare</text>
<text x="19.4" y="38.6">•</text>
<text x="19.4" y="40.6">•</text>
<text x="22.2" y="38.6">Input</text>
<text x="22.2" y="40.6">Output</text>
<text x="28.1" y="38.6">Voltage</text>
<text x="29.6" y="40.6">Voltage</text>
<text x="36.3" y="38.6">Range:</text>
<text x="37.7" y="40.6">Range:</text>
<text x="43.9" y="38.6">4.2</text>
<text x="45.3" y="40.6">0.8</text>
<text x="48.1" y="38.6">V</text>
<text x="49.5" y="40.6">V</text>
<text x="50.3" y="38.6">to</text>
<text x="51.8" y="40.6">to</text>
<text x="53.4" y="38.6">55</text>
<text x="54.8" y="40.6">55</text>
<text x="57" y="38.6">V</text>
<text x="58.4" y="40.6">V</text>
<text x="19.4" y="42.7">•</text>
<text x="19.4" y="44.7">•</text>
<text x="19.4" y="46.8">•</text>
<text x="22.2" y="42.7">VOUT</text>
<text x="22.2" y="44.7">High</text>
<text x="22.2" y="46.8">Adjustable</text>
<text x="27.6" y="44.7">efficiency</text>
<text x="28" y="42.7">short</text>
<text x="33.1" y="46.8">switching</text>
<text x="34" y="42.7">protection</text>
<text x="37.9" y="44.7">buck-boost</text>
<text x="43.1" y="46.8">frequency</text>
<text x="50.2" y="44.7">transition</text>
<text x="19.4" y="48.8">•</text>
<text x="19.4" y="50.8">•</text>
<text x="19.4" y="52.9">•</text>
<text x="22.2" y="48.8">Optional</text>
<text x="22.2" y="50.8">Integrated</text>
<text x="22.2" y="52.9">Cycle-by-cycle</text>
<text x="31.2" y="48.8">frequency</text>
<text x="32.9" y="50.8">2-A</text>
<text x="38" y="50.8">MOSFET</text>
<text x="38.6" y="52.9">current</text>
<text x="41.6" y="48.8">sync</text>
<text x="46.3" y="50.8">gate</text>
<text x="46.5" y="52.9">limit</text>
<text x="47" y="48.8">and</text>
<text x="51.6" y="48.8">dithering</text>
<text x="51.6" y="50.8">drivers</text>
<text x="52" y="52.9">and</text>
<text x="56.6" y="52.9">optional</text>
<text x="65.5" y="52.9">hiccup</text>
<text x="19.4" y="54.9">•</text>
<text x="19.4" y="57">•</text>
<text x="19.4" y="59">•</text>
<text x="22.2" y="54.9">Optional</text>
<text x="22.2" y="57">Programmable</text>
<text x="22.2" y="59">Power</text>
<text x="28.9" y="59">Good</text>
<text x="31.2" y="54.9">input</text>
<text x="34.8" y="59">and</text>
<text x="37.1" y="57">input</text>
<text x="37.2" y="54.9">or</text>
<text x="39.5" y="59">output</text>
<text x="40.3" y="54.9">output</text>
<text x="43" y="57">UVLO</text>
<text x="46.7" y="59">overvoltage</text>
<text x="47.5" y="54.9">average</text>
<text x="48.9" y="57">and</text>
<text x="53.6" y="57">soft</text>
<text x="56.1" y="54.9">current</text>
<text x="58.4" y="57">start</text>
<text x="58.7" y="59">protection</text>
<text x="64" y="54.9">limiting</text>
<text x="38.7" y="64">LM5176</text>
<text x="47.2" y="64">Datasheet</text>
<text x="375.6" y="112.1">This</text>
<text x="380.5" y="112.1">load</text>
<text x="385.8" y="112.1">switch</text>
<text x="392.9" y="112.1">includes:</text>
<text x="375.6" y="116.1">Output</text>
<text x="375.6" y="118.2">Over</text>
<text x="380.9" y="118.2">Current</text>
<text x="383" y="116.1">Discharge</text>
<text x="389.1" y="118.2">Protection</text>
<text x="393.5" y="116.1">(30mA)</text>
<text x="400" y="118.2">(4A)</text>
<text x="375.6" y="120.2">Output</text>
<text x="375.6" y="122.3">Thermal</text>
<text x="375.6" y="124.3">Overvoltage</text>
<text x="383" y="120.2">Short</text>
<text x="384.3" y="122.3">Shutdown</text>
<text x="387.8" y="124.3">Protection</text>
<text x="389.2" y="120.2">Protection</text>
<text x="394.5" y="122.3">(145°C)</text>
<text x="398.7" y="124.3">(19.1V)</text>
<text x="400.1" y="120.2">(8A)</text>
<text x="375.6" y="128.4">R</text>
<text x="375.6" y="130.5">12V</text>
<text x="379.3" y="128.4">=</text>
<text x="382.1" y="128.4">50mΩ</text>
<text x="388.8" y="128.4">typ.</text>
<text x="393.4" y="128.4">at</text>
<text x="396.5" y="128.4">V</text>
<text x="399.7" y="128.4">=</text>
<text x="367.1" y="214.5">Leaving</text>
<text x="375.4" y="214.5">SS</text>
<text x="379" y="214.5">pin</text>
<text x="383.1" y="214.5">disconnected</text>
<text x="396.7" y="214.5">defaults</text>
<text x="364.4" y="216.5">soft-start</text>
<text x="375.1" y="216.5">time</text>
<text x="380.4" y="216.5">to</text>
<text x="383.5" y="216.5">150us</text>
<text x="390.4" y="216.5">when</text>
<text x="396.3" y="216.5">VIN</text>
<text x="400.5" y="216.5">=</text>
<text x="403.3" y="216.5">12</text>
<text x="406.9" y="216.5">V</text>
</g>
<g font-size="1.3" fill="#006464">
<text x="321.2" y="41.5">+12V</text>
<text x="341.6" y="41.5">U202</text>
<text x="340.1" y="44">TMI6240</text>
<text x="314.9" y="53.6">C220</text>
<text x="337.1" y="49.1">VIN</text>
<text x="337.1" y="51.7">EN</text>
<text x="346.4" y="49.1">VOUT</text>
<text x="363.2" y="53.6">C224</text>
<text x="378.5" y="53.2">C228</text>
<text x="402.6" y="49.1">J201</text>
<text x="402.6" y="51.7">JST</text>
<text x="406.9" y="51.7">XH</text>
<text x="316.4" y="56.1">1uF</text>
<text x="345" y="55.4" transform="rotate(-90 345 55.4)">GND</text>
<text x="348.7" y="54.2">SS</text>
<text x="363.2" y="56.1">1uF</text>
<text x="378.5" y="55.7">0.1uF</text>
<text x="390.4" y="58">GND</text>
<text x="321.8" y="63.1">GND</text>
<text x="342.1" y="64.4">GND</text>
<text x="357.4" y="63.1">GND</text>
<text x="372.6" y="63.1">GND</text>
<text x="316.2" y="70.7">R213</text>
<text x="391.2" y="72">D204</text>
<text x="316.2" y="73.3">10kΩ</text>
<text x="391.2" y="74.5">12VRWM</text>
<text x="321.8" y="80.9">GND</text>
<text x="380.2" y="79.6">GND</text>
<text x="71.3" y="89.8">VSYS</text>
<text x="281.8" y="88.5">+12V</text>
<text x="321.2" y="86">+12V</text>
<text x="340.1" y="88.5">TMI6240</text>
<text x="341.6" y="86">U203</text>
<text x="272.8" y="94.6">TP201</text>
<text x="337.1" y="93.6">VIN</text>
<text x="346.4" y="93.6">VOUT</text>
<text x="402.6" y="93.6">J202</text>
<text x="77.5" y="100.6">C204</text>
<text x="91.4" y="101.2">C205</text>
<text x="105.4" y="101.2">C206</text>
<text x="118.1" y="101.2">C208</text>
<text x="246.4" y="101.2">C214</text>
<text x="260.4" y="101.2">C216</text>
<text x="274.3" y="101.2">C218</text>
<text x="288.3" y="100.6">C219</text>
<text x="314.9" y="98">C221</text>
<text x="316.4" y="100.6">1uF</text>
<text x="337.1" y="96.1">EN</text>
<text x="345" y="99.8" transform="rotate(-90 345 99.8)">GND</text>
<text x="348.7" y="98.7">SS</text>
<text x="363.2" y="98">C225</text>
<text x="363.2" y="100.6">1uF</text>
<text x="378.5" y="97.6">C229</text>
<text x="378.5" y="100.2">0.1uF</text>
<text x="402.6" y="96.1">JST</text>
<text x="406.9" y="96.1">XH</text>
<text x="77.5" y="103.1">68uF</text>
<text x="91.4" y="103.7">10uF</text>
<text x="105.4" y="103.7">10uF</text>
<text x="118.1" y="103.7">10uF</text>
<text x="195.6" y="102.5">Q201</text>
<text x="195.6" y="105">60V</text>
<text x="200.3" y="105">45A</text>
<text x="206.4" y="105">30V</text>
<text x="209.5" y="102.5">Q203</text>
<text x="211.1" y="105">52A</text>
<text x="246.4" y="103.7">22uF</text>
<text x="260.4" y="103.7">22uF</text>
<text x="274.3" y="103.7">22uF</text>
<text x="288.3" y="103.1">270uF</text>
<text x="321.8" y="107.5">GND</text>
<text x="357.4" y="107.5">GND</text>
<text x="372.6" y="107.5">GND</text>
<text x="390.4" y="102.5">GND</text>
<text x="202.9" y="111.4">3.3uH</text>
<text x="203.3" y="108.8">L201</text>
<text x="342.1" y="108.8">GND</text>
<text x="112.3" y="116.4">GND</text>
<text x="282.4" y="116.4">GND</text>
<text x="316.2" y="115.2">R214</text>
<text x="316.2" y="117.7">10kΩ</text>
<text x="195.6" y="122.8">Q202</text>
<text x="195.6" y="125.3">60V</text>
<text x="200.3" y="125.3">45A</text>
<text x="206.4" y="125.3">30V</text>
<text x="209.5" y="122.8">Q204</text>
<text x="211.1" y="125.3">52A</text>
<text x="321.8" y="125.3">GND</text>
<text x="321.2" y="130.4">+12V</text>
<text x="341.6" y="130.4">U204</text>
<text x="137.1" y="133.5">D201</text>
<text x="137.8" y="136">K26</text>
<text x="149.8" y="133.5">R209</text>
<text x="150.4" y="136">10Ω</text>
<text x="340.1" y="132.9">TMI6240</text>
<text x="163.8" y="143.1">C211</text>
<text x="192.5" y="138">NT201</text>
<text x="192.5" y="143.1">NT202</text>
<text x="208.3" y="140.6">R210</text>
<text x="208.3" y="143.1">8mΩ</text>
<text x="314.9" y="142.5">C222</text>
<text x="337.1" y="138">VIN</text>
<text x="337.1" y="140.6">EN</text>
<text x="346.4" y="138">VOUT</text>
<text x="348.7" y="143.1">SS</text>
<text x="363.2" y="142.5">C226</text>
<text x="378.5" y="142.1">C230</text>
<text x="403.9" y="138">J203</text>
<text x="403.9" y="140.6">JST</text>
<text x="408.2" y="140.6">XH</text>
<text x="163.8" y="145.6">100nF</text>
<text x="316.4" y="145">1uF</text>
<text x="345" y="144.3" transform="rotate(-90 345 144.3)">GND</text>
<text x="363.2" y="145">1uF</text>
<text x="378.5" y="144.6">0.1uF</text>
<text x="391.7" y="146.9">GND</text>
<text x="144.8" y="153.8">R208</text>
<text x="158" y="154.5">GND</text>
<text x="197.5" y="155.8">VCC</text>
<text x="203.7" y="155.8">GND</text>
<text x="321.8" y="152">GND</text>
<text x="342.1" y="153.3">GND</text>
<text x="357.4" y="152">GND</text>
<text x="372.6" y="152">GND</text>
<text x="25.5" y="158.3">VSYS</text>
<text x="145.4" y="156.3">2kΩ</text>
<text x="316.2" y="160.9">R215</text>
<text x="392.4" y="160.9">D205</text>
<text x="20.3" y="167.2">R201</text>
<text x="177.4" y="164.7">LM5176PWP</text>
<text x="177.4" y="162.2">U201</text>
<text x="246.6" y="166">K26</text>
<text x="267" y="166">K26</text>
<text x="316.2" y="163.4">10kΩ</text>
<text x="392.4" y="163.4">12VRWM</text>
<text x="19.1" y="169.8">249kΩ</text>
<text x="173.6" y="173" transform="rotate(-90 173.6 173)">VISNS</text>
<text x="176.1" y="170.6" transform="rotate(-90 176.1 170.6)">VIN</text>
<text x="177.5" y="172.3">BIAS</text>
<text x="178" y="169.8">VCC</text>
<text x="203.1" y="168.5">+12V</text>
<text x="217.2" y="168.5">C212</text>
<text x="217.2" y="171">100nF</text>
<text x="232.7" y="168.5">C213</text>
<text x="232.7" y="171">1uF</text>
<text x="246.6" y="168.5">D202</text>
<text x="267" y="168.5">D203</text>
<text x="321.8" y="171">GND</text>
<text x="381.5" y="168.5">GND</text>
<text x="20.3" y="179.9">R202</text>
<text x="158.5" y="174.9">EN/UVLO</text>
<text x="158.5" y="177.4">SS</text>
<text x="158.5" y="179.9">COMP</text>
<text x="175.5" y="174.9">VOSNS</text>
<text x="175.5" y="177.4">HDRV1</text>
<text x="175.6" y="179.9">BOOT1</text>
<text x="211.3" y="178.7">GND</text>
<text x="226.6" y="178.7">GND</text>
<text x="280.6" y="174.9">+12V</text>
<text x="321.2" y="177.4">+12V</text>
<text x="340.1" y="179.9">TMI6240</text>
<text x="341.6" y="177.4">U205</text>
<text x="18.5" y="182.5">57.6kΩ</text>
<text x="33" y="182.5">C201</text>
<text x="33.2" y="185">15nF</text>
<text x="49.5" y="185">C202</text>
<text x="158.5" y="182.5">MODE</text>
<text x="158.5" y="185">RT/SYNC</text>
<text x="175.8" y="185">LDRV1</text>
<text x="177.8" y="182.5">SW1</text>
<text x="247.7" y="183.7">C215</text>
<text x="285.8" y="185">R211</text>
<text x="337.1" y="185">VIN</text>
<text x="346.4" y="185">VOUT</text>
<text x="403.9" y="185">J204</text>
<text x="49.7" y="187.6">15nF</text>
<text x="62.2" y="190.1">C203</text>
<text x="75.6" y="190.1">93.1kΩ</text>
<text x="77.4" y="187.6">R204</text>
<text x="90.1" y="190.1">R205</text>
<text x="158.5" y="187.6">DITH</text>
<text x="158.5" y="190.1">SLOPE</text>
<text x="175.2" y="190.1">PGOOD</text>
<text x="179.3" y="187.6">FB</text>
<text x="247.7" y="186.3">100nF</text>
<text x="285.8" y="187.6">280kΩ</text>
<text x="314.9" y="189.5">C223</text>
<text x="316.4" y="192">1uF</text>
<text x="337.1" y="187.6">EN</text>
<text x="345" y="191.3" transform="rotate(-90 345 191.3)">GND</text>
<text x="348.7" y="190.1">SS</text>
<text x="363.2" y="189.5">C227</text>
<text x="363.2" y="192">1uF</text>
<text x="378.5" y="189.1">C231</text>
<text x="378.5" y="191.6">0.1uF</text>
<text x="403.9" y="187.6">JST</text>
<text x="408.2" y="187.6">XH</text>
<text x="25.9" y="192.6">GND</text>
<text x="39.9" y="195.2">GND</text>
<text x="49" y="197.7">12.4kΩ</text>
<text x="50.8" y="195.2">R203</text>
<text x="61.2" y="192.6">150pF</text>
<text x="88.3" y="192.6">23.2kΩ</text>
<text x="101.6" y="192.6">C207</text>
<text x="101.8" y="195.2">47nF</text>
<text x="114.6" y="197.7">180pF</text>
<text x="115.5" y="195.2">C209</text>
<text x="137.1" y="197.2">C210</text>
<text x="158.5" y="195.2">CSG</text>
<text x="158.5" y="192.6">CS</text>
<text x="175.5" y="192.6">HDRV2</text>
<text x="175.6" y="195.2">BOOT2</text>
<text x="177.8" y="197.7">SW2</text>
<text x="285.8" y="197.7">R212</text>
<text x="391.7" y="193.9">GND</text>
<text x="83.1" y="200.3">GND</text>
<text x="95.8" y="202.8">GND</text>
<text x="137.3" y="199.7">47pF</text>
<text x="174" y="202.8">ISNS(-)</text>
<text x="175.8" y="200.3">LDRV2</text>
<text x="268" y="199">C217</text>
<text x="268" y="201.5">100nF</text>
<text x="285.8" y="200.3">20kΩ</text>
<text x="321.8" y="199">GND</text>
<text x="342.1" y="200.3">GND</text>
<text x="357.4" y="199">GND</text>
<text x="372.6" y="199">GND</text>
<text x="108.5" y="205.3">GND</text>
<text x="122.4" y="207.9">GND</text>
<text x="163.4" y="206" transform="rotate(-90 163.4 206)">AGND</text>
<text x="166" y="206" transform="rotate(-90 166 206)">PGND</text>
<text x="168.5" y="206" transform="rotate(-90 168.5 206)">PowerPAD</text>
<text x="174" y="205.3">ISNS(+)</text>
<text x="316.2" y="206.6">R216</text>
<text x="316.2" y="209.1">10kΩ</text>
<text x="56.4" y="210.4">GND</text>
<text x="135.9" y="211.7">R206</text>
<text x="135.9" y="214.2">100Ω</text>
<text x="148.6" y="211.7">R207</text>
<text x="148.6" y="214.2">100Ω</text>
<text x="189.7" y="213">GND</text>
<text x="281.2" y="210.4">GND</text>
<text x="321.8" y="216.8">GND</text>
<text x="160.5" y="223.1">GND</text>
</g>
<g font-size="1.3" fill="#a90000">
<text x="334.6" y="48">1</text>
<text x="334.6" y="50.5">3</text>
<text x="352.4" y="53.1">4</text>
<text x="352.4" y="48">5</text>
<text x="396.2" y="48">1</text>
<text x="396.2" y="50.5">2</text>
<text x="343.9" y="57.9" transform="rotate(-90 343.9 57.9)">2</text>
<text x="388.4" y="65.5" transform="rotate(-90 388.4 65.5)">2</text>
<text x="385.4" y="72.1">3</text>
<text x="388.4" y="80.7" transform="rotate(-90 388.4 80.7)">1</text>
<text x="334.6" y="92.5">1</text>
<text x="334.6" y="95">3</text>
<text x="352.4" y="92.5">5</text>
<text x="396.2" y="92.5">1</text>
<text x="396.2" y="95">2</text>
<text x="191.5" y="99.8" transform="rotate(-90 191.5 99.8)">5</text>
<text x="218.2" y="99.8" transform="rotate(-90 218.2 99.8)">5</text>
<text x="352.4" y="97.5">4</text>
<text x="186" y="102.6">4</text>
<text x="191.5" y="107.4" transform="rotate(-90 191.5 107.4)">1</text>
<text x="218.2" y="107.4" transform="rotate(-90 218.2 107.4)">1</text>
<text x="222.8" y="102.6">4</text>
<text x="343.9" y="102.3" transform="rotate(-90 343.9 102.3)">2</text>
<text x="186" y="122.9">4</text>
<text x="191.5" y="120.1" transform="rotate(-90 191.5 120.1)">5</text>
<text x="218.2" y="120.1" transform="rotate(-90 218.2 120.1)">5</text>
<text x="222.8" y="122.9">4</text>
<text x="191.5" y="127.7" transform="rotate(-90 191.5 127.7)">1</text>
<text x="218.2" y="127.7" transform="rotate(-90 218.2 127.7)">1</text>
<text x="334.6" y="136.9">1</text>
<text x="352.4" y="136.9">5</text>
<text x="397.4" y="136.9">1</text>
<text x="334.6" y="139.4">3</text>
<text x="352.4" y="142">4</text>
<text x="397.4" y="139.4">2</text>
<text x="343.9" y="146.8" transform="rotate(-90 343.9 146.8)">2</text>
<text x="389.6" y="154.4" transform="rotate(-90 389.6 154.4)">2</text>
<text x="386.6" y="161">3</text>
<text x="172.5" y="164.5" transform="rotate(-90 172.5 164.5)">3</text>
<text x="175" y="164.5" transform="rotate(-90 175 164.5)">2</text>
<text x="154.2" y="173.7">1</text>
<text x="184.1" y="173.7">12</text>
<text x="184.1" y="168.7">23</text>
<text x="184.1" y="171.2">24</text>
<text x="389.6" y="169.6" transform="rotate(-90 389.6 169.6)">1</text>
<text x="154.2" y="176.3">8</text>
<text x="154.2" y="178.8">9</text>
<text x="184.1" y="178.8">26</text>
<text x="184.1" y="176.3">27</text>
<text x="154.2" y="181.4">4</text>
<text x="154.2" y="183.9">6</text>
<text x="184.1" y="183.9">25</text>
<text x="184.1" y="181.4">28</text>
<text x="334.6" y="183.9">1</text>
<text x="352.4" y="183.9">5</text>
<text x="397.4" y="183.9">1</text>
<text x="153.6" y="191.5">16</text>
<text x="154.2" y="186.4">5</text>
<text x="154.2" y="189">7</text>
<text x="184.1" y="186.4">11</text>
<text x="184.1" y="189">17</text>
<text x="184.1" y="191.5">19</text>
<text x="334.6" y="186.4">3</text>
<text x="352.4" y="189">4</text>
<text x="397.4" y="186.4">2</text>
<text x="153.6" y="194.1">15</text>
<text x="184.1" y="196.6">18</text>
<text x="184.1" y="194.1">20</text>
<text x="343.9" y="193.7" transform="rotate(-90 343.9 193.7)">2</text>
<text x="184.1" y="201.7">13</text>
<text x="184.1" y="199.1">21</text>
<text x="184.1" y="204.2">14</text>
<text x="162.3" y="210.9" transform="rotate(-90 162.3 210.9)">10</text>
<text x="164.8" y="210.9" transform="rotate(-90 164.8 210.9)">22</text>
<text x="167.4" y="210.9" transform="rotate(-90 167.4 210.9)">29</text>
</g>
<g font-size="1.3" fill="#725600">
<text x="304.8" y="66.9">LS_A_CTRL</text>
<text x="304.6" y="111.4">LS_B_CTRL</text>
<text x="304.6" y="155.8">LS_C_CTRL</text>
<text x="304.6" y="202.8">LS_D_CTRL</text>
</g>
<g font-size="1.3" fill="#0f0f0f">
<text x="175.3" y="102.5">HDRV1</text>
<text x="228.6" y="102.5">HDRV2</text>
<text x="194.3" y="112.7">SW1</text>
<text x="211.8" y="112.7">SW2</text>
<text x="175.3" y="122.8">LDRV1</text>
<text x="228.9" y="122.8">LDRV2</text>
<text x="163.8" y="138.1">VIN</text>
<text x="184.1" y="138.1">RCS</text>
<text x="184.1" y="143.2">RCSG</text>
<text x="158.7" y="158.4">VINSNS</text>
<text x="142.3" y="173.6">EN/UVLO</text>
<text x="191.2" y="171.1">BIAS</text>
<text x="191.7" y="168.6">VCC</text>
<text x="145.6" y="178.7">COMP</text>
<text x="148.5" y="176.2">SS</text>
<text x="190.5" y="176.2">HDRV1</text>
<text x="190.5" y="178.7">BOOT1</text>
<text x="142.5" y="183.8">RT/SYNC</text>
<text x="145.7" y="181.3">MODE</text>
<text x="190.8" y="183.8">LDRV1</text>
<text x="144.9" y="188.9">SLOPE</text>
<text x="146.8" y="186.3">DITH</text>
<text x="148.4" y="191.4">CS</text>
<text x="190.2" y="188.9">PGOOD</text>
<text x="190.5" y="191.4">HDRV2</text>
<text x="251.2" y="188.9">SW1</text>
<text x="276.8" y="191.4">FB</text>
<text x="147.2" y="194">CSG</text>
<text x="190.5" y="194">BOOT2</text>
<text x="190.8" y="199">LDRV2</text>
<text x="271.5" y="204.1">SW2</text>
<text x="133" y="222.2" transform="rotate(-90 133 222.2)">RCS</text>
<text x="145.7" y="222.2" transform="rotate(-90 145.7 222.2)">RCSG</text>
</g>
<g font-size="1.2" fill="#0000c2">
<text x="398.3" y="45.5">YELLOW</text>
<text x="398.3" y="89.9">YELLOW</text>
<text x="399.5" y="134.4">YELLOW</text>
<text x="399.5" y="181.4">YELLOW</text>
</g>
<g font-size=".8" fill="#0000c2">
<text x="377.1" y="128.6">DS</text>
<text x="397.8" y="128.6">IN</text>
</g>
</svg>
